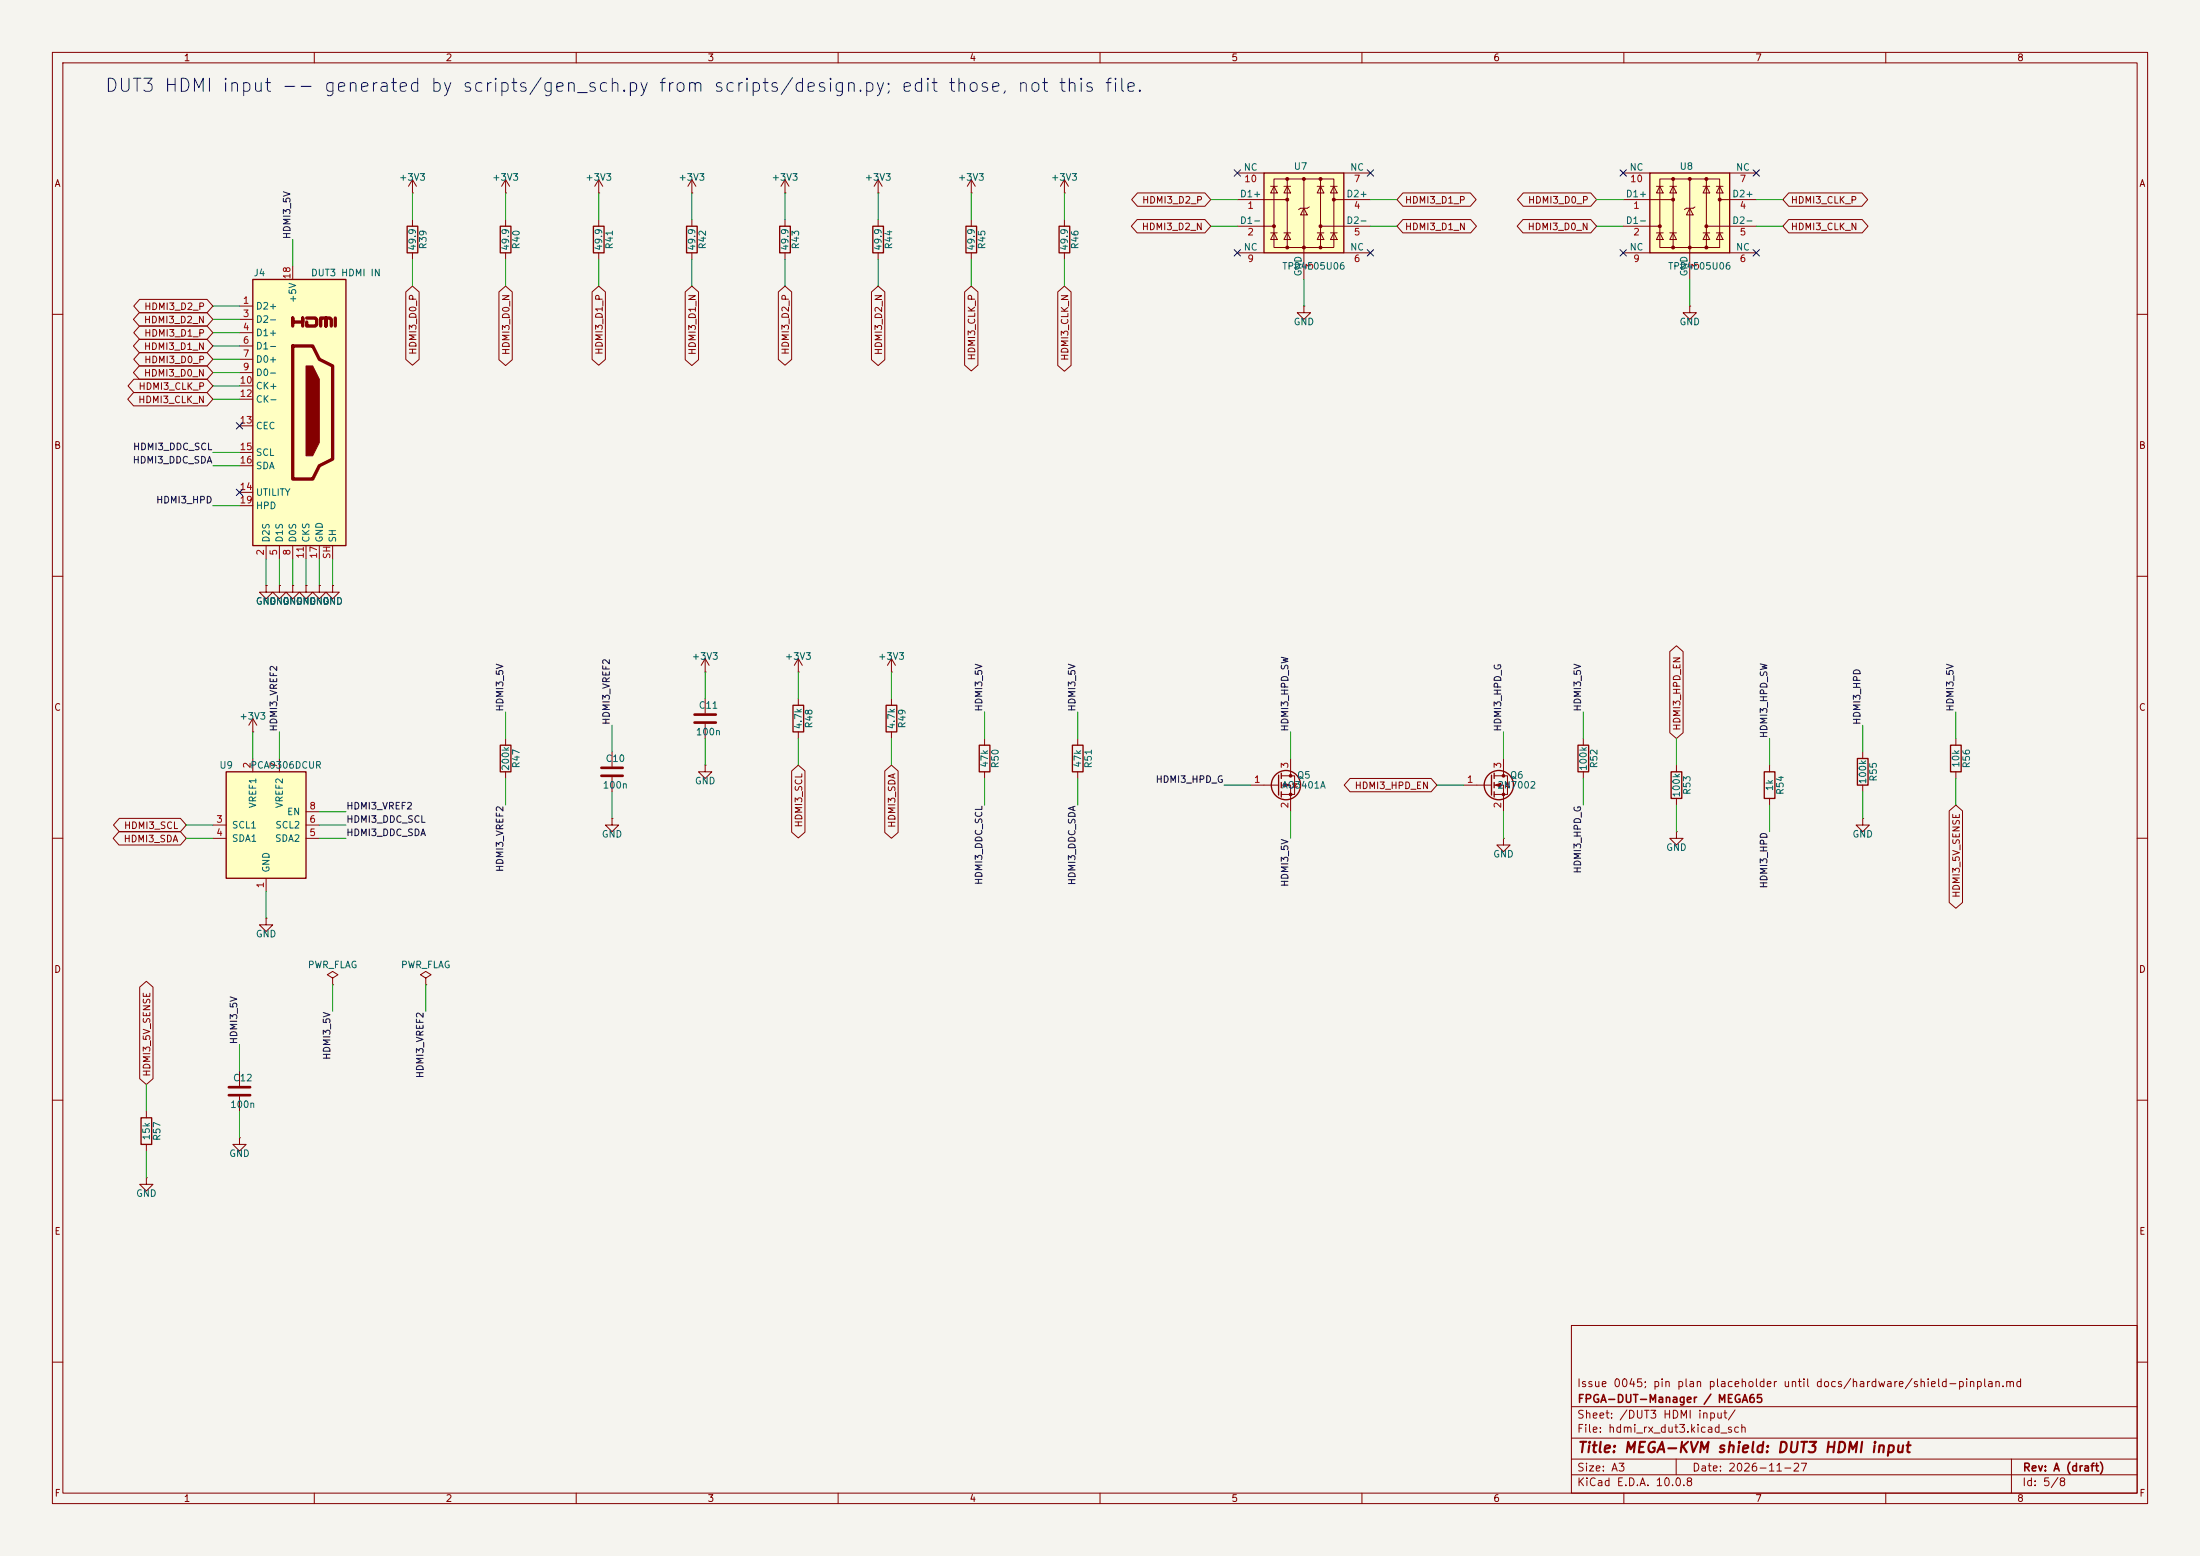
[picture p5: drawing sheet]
<svg xmlns="http://www.w3.org/2000/svg" width="420mm" height="297mm" viewBox="0 0 420 297" stroke-linecap="round" stroke-linejoin="round" font-family="sans-serif">
<path d="M0 0h420v297h-420z" fill="#f5f4ef" stroke="#f5f4ef" stroke-width=".19"/>
<g fill="none" stroke="#840000" stroke-width=".19">
<path d="M10 10h400v277h-400zM12 12h396v273h-396zM60 10v2M110 10v2M160 10v2M210 10v2M260 10v2M310 10v2M360 10v2M132.1 36.8h.1M132.1 34.3l-.8 1.3M132.1 34.3l.7 1.3"/>
<path d="M132.1 34.3v2.5M167.6 36.8h.1M167.6 34.3l-.7 1.3M167.6 34.3l.8 1.3M167.6 34.3v2.5M203.2 36.8h.1M203.2 34.3l-.8 1.3M203.2 34.3l.8 1.3M203.2 34.3v2.5M149.9 41.9v1.3M149.9 48.3v1.2M10 60h2"/>
<path d="M408 60h2M10 110h2M408 110h2M10 160h2M408 160h2M10 210h2M408 210h2M300 253h108v32h-108zM10 260h2M300 278.5h108M300 274.5h108M300 268.5h108"/>
<path d="M320 278.5v3M384 278.5v6.5M408 260h2M60 285v2M110 285v2M160 285v2M210 285v2M260 285v2M300 281.5h108M310 285v2M360 285v2"/>
</g>
<path d="M148.8 43.2h2.1v5.1h-2.1z" fill="none" stroke="#840000" stroke-width=".25"/>
<path d="M48.3 53.3h17.7v50.8h-17.7z" fill="#ffffc2"/>
<path d="M55.9 62.2v-1.5v.8h1.9v-.8v1.5M55.9 66h3.8l1.3 2.6 2.5 1.3v17.7l-2.5 1.3-1.3 2.5h-3.8zM58.5 60.7h1.7l.3 .3v1l-.3 .2h-1.7v-.7M61.2 62.2v-1.5h1v1.5v-1.5h.8l.2 .3v1.2M64 60.7v1.5" fill="none" stroke="#840000" stroke-width=".63"/>
<g fill="none" stroke="#840000" stroke-width=".25">
<path d="M48.3 53.3h17.7v50.8h-17.7zM204.7 142.2h2.1v5.1h-2.1zM284.7 148v3.8M285.2 147.6v1M285.2 149.4v1M285.2 151.1v1"/>
<circle cx="286.1" cy="149.9" r="2.79"/>
</g>
<g fill="#840000" stroke="#840000" stroke-width=".19">
<path d="M58.4 69.9h1.3l1.3 2.5v12.1l-1.3 2.5h-1.3z"/>
<path d="M285.5 149.9l1-.4v.7z"/>
<circle cx="287" cy="148.1" r=".25"/>
<circle cx="287" cy="151.6" r=".25"/>
</g>
<g fill="none" stroke="#840000" stroke-width=".19">
<path d="M45.7 58.4h2.6M55.9 50.8v2.5M248.9 58.4v1.3h1.3l-1.3 1.3-1.3-1.3h1.3M248.9 58.4h.1M45.7 61h2.6M45.7 63.5h2.6M45.7 66h2.6M45.7 68.6h2.6M45.7 71.1h2.6M45.7 73.7h2.6M45.7 76.2h2.6M45.7 81.3h2.6"/>
<path d="M45.7 94h2.6M45.7 86.4h2.6M45.7 88.9h2.6M45.7 96.5h2.6M50.8 104.1v2.6M53.3 104.1v2.6M55.9 104.1v2.6M58.4 104.1v2.6M61 104.1v2.6M63.5 104.1v2.6M205.7 141v1.2M205.7 147.3v1.3"/>
<path d="M279.4 149.9h5.3M285.2 148.1h2.6v3.5h-2.6M285.2 149.9h1.8v5M287 144.8v3.3M287.4 149.5h.8M287.8 149.5l.4 .6h-.8z"/>
</g>
<path d="M241.3 33h15.2v15.3h-15.2z" fill="#ffffc2"/>
<g fill="none" stroke="#840000" stroke-width=".19">
<path d="M114.3 36.8h.1M114.3 34.3l-.8 1.3M114.3 34.3l.8 1.3M114.3 34.3v2.5M149.9 36.8h.1M149.9 34.3l-.8 1.3M149.9 34.3l.7 1.3M149.9 34.3v2.5M236.2 38.1h9.5M236.2 33h5.1M242.6 35.6h1.2M243.2 34.2h11.4v13h-11.4z"/>
<path d="M243.2 35.6l.6 1.2h-1.2zM245.1 35.6h1.3M245.7 35.6l.7 1.2h-1.3zM245.7 34.2v13M248.9 39.8l.7 1.2h-1.3zM248.9 34.2v19.1M249.9 39.5l-.3 .3h-1.3l-.4 .2M251.5 35.6h1.2M252.1 35.6l.6 1.2h-1.2zM252.1 34.2v13M254 35.6h1.3M254.6 35.6l.7 1.2h-1.3z"/>
<path d="M254.6 38.1h7M256.5 33h5.1M167.6 41.9v1.3M167.6 48.3v1.2M236.2 43.2h7M236.2 48.3h5.1M242.6 44.5h1.2M243.2 44.5l.6 1.2h-1.2zM245.1 44.5h1.3M245.7 44.5l.7 1.2h-1.3zM251.5 44.5h1.2M252.1 44.5l.6 1.2h-1.2z"/>
<path d="M252.1 43.2h9.5M254 44.5h1.3M254.6 44.5l.7 1.2h-1.3zM256.5 48.3h5.1M322.6 58.4v1.3h1.2l-1.2 1.3-1.3-1.3h1.3M322.6 58.4h.1M48.3 139.7h.1M48.3 137.2l-.8 1.2M48.3 137.2l.7 1.2M48.3 137.2v2.5M188 141v1.2M188 147.3v1.3"/>
<path d="M302.3 141v1.2M302.3 147.3v1.3M320 158.8v1.2h1.3l-1.3 1.3-1.2-1.3h1.2M320 158.8h.1M287 160v1.3h1.3l-1.3 1.3-1.3-1.3h1.3M287 160h.1"/>
</g>
<path d="M241.3 33h15.2v15.3h-15.2zM166.6 43.2h2.1v5.1h-2.1zM186.9 142.2h2.1v5.1h-2.1zM301.2 142.2h2.1v5.1h-2.1z" fill="none" stroke="#840000" stroke-width=".25"/>
<g fill="#840000" stroke="#840000" stroke-width=".19">
<circle cx="243.2" cy="43.2" r=".28"/>
<circle cx="245.7" cy="34.2" r=".28"/>
<circle cx="245.7" cy="38.1" r=".28"/>
<circle cx="245.7" cy="47.2" r=".28"/>
<circle cx="248.9" cy="34.2" r=".28"/>
<circle cx="248.9" cy="47.2" r=".28"/>
<circle cx="252.1" cy="34.2" r=".28"/>
<circle cx="252.1" cy="43.2" r=".28"/>
<circle cx="252.1" cy="47.2" r=".28"/>
<circle cx="254.6" cy="38.1" r=".28"/>
</g>
<path d="M43.2 147.3h15.2v20.3h-15.2z" fill="#ffffc2"/>
<path d="M113.3 43.2h2v5.1h-2zM131.1 43.2h2v5.1h-2zM43.2 147.3h15.2v20.3h-15.2zM319 147.3h2.1v5.1h-2.1zM336.8 147.3h2v5.1h-2zM354.6 144.8h2v5.1h-2zM372.4 142.2h2v5.1h-2z" fill="none" stroke="#840000" stroke-width=".25"/>
<g fill="none" stroke="#840000" stroke-width=".19">
<path d="M78.7 36.8h.1M78.7 34.3l-.7 1.3M78.7 34.3l.8 1.3M78.7 34.3v2.5M96.5 36.8h.1M96.5 34.3l-.7 1.3M96.5 34.3l.8 1.3M96.5 34.3v2.5M114.3 41.9v1.3M114.3 48.3v1.2M132.1 41.9v1.3M132.1 48.3v1.2"/>
<path d="M40.6 157.5h2.6M48.3 144.8v2.5M53.3 144.8v2.5M58.4 157.5h2.6M58.4 154.9h2.6M116.8 156.2v1.3h1.3l-1.3 1.3-1.2-1.3h1.2M116.8 156.2h.1M116.8 143.5v2.8M116.8 148.3v2.8M320 146.1v1.2M320 152.4v1.3M337.8 146.1v1.2"/>
<path d="M337.8 152.4v1.3M355.6 156.2v1.3h1.3l-1.3 1.3-1.3-1.3h1.3M355.6 156.2h.1M355.6 143.5v1.3M355.6 149.9v1.2M373.4 141v1.2M373.4 147.3v1.3M40.6 160h2.6M50.8 167.6v2.6M58.4 160h2.6"/>
</g>
<path d="M114.8 146.6h4.1M114.8 148.1h4.1" fill="none" stroke="#840000" stroke-width=".51"/>
<path d="M315 33h15.2v15.3h-15.2z" fill="#ffffc2"/>
<g fill="none" stroke="#840000" stroke-width=".19">
<path d="M185.4 36.8h.1M185.4 34.3v2.5M185.4 34.3l-.7 1.3M185.4 34.3l.8 1.3M217.1 36.8h12.9l1.1 1.3-1.1 1.3h-12.9l-1.1-1.3zM267.8 36.8h12.9l1.1 1.3-1.1 1.3h-12.9l-1.1-1.3zM290.8 36.8h12.9l1.1 1.3-1.1 1.3h-12.9l-1.1-1.3zM309.9 38.1h9.5M309.9 33h5.1M316.2 35.6h1.3M316.9 34.2h11.4v13h-11.4zM316.9 35.6l.6 1.2h-1.3z"/>
<path d="M318.8 35.6h1.2M319.4 35.6l.6 1.2h-1.2zM319.4 34.2v13M322.6 39.8l.6 1.2h-1.3zM322.6 34.2v19.1M323.6 39.5l-.4 .3h-1.3l-.3 .2M325.1 35.6h1.3M325.8 35.6l.6 1.2h-1.3zM325.8 34.2v13M327.7 35.6h1.2M328.3 35.6l.6 1.2h-1.2zM328.3 38.1h7"/>
<path d="M330.2 33h5.1M341.5 36.8h13.9l1.2 1.3-1.2 1.3h-13.9l-1.1-1.3zM26.6 59.7h12.9l1.1 1.3-1.1 1.2h-12.9l-1.1-1.2zM26.6 57.1h12.9l1.1 1.3-1.1 1.3h-12.9l-1.1-1.3zM77.5 55.7l1.2-1.1 1.3 1.1v12.9l-1.3 1.1-1.2-1.1zM78.7 41.9v1.3M78.7 48.3v1.2M95.2 55.7l1.3-1.1 1.3 1.1v13l-1.3 1.1-1.3-1.1zM96.5 41.9v1.3M96.5 48.3v1.2M113 55.7l1.3-1.1 1.3 1.1v12.9l-1.3 1.1-1.3-1.1zM130.8 55.7l1.3-1.1 1.3 1.1v13l-1.3 1.1-1.3-1.1z"/>
<path d="M148.6 55.7l1.3-1.1 1.2 1.1v12.9l-1.2 1.1-1.3-1.1zM166.4 55.7l1.2-1.1 1.3 1.1v13l-1.3 1.1-1.2-1.1zM184.1 55.7l1.3-1.1 1.3 1.1v14l-1.3 1.1-1.3-1.1zM185.4 41.9v1.3M185.4 48.3v1.2M201.9 55.7l1.3-1.1 1.3 1.1v14.1l-1.3 1.1-1.3-1.1zM203.2 41.9v1.3M203.2 48.3v1.2M217.1 41.9h12.9l1.1 1.3-1.1 1.3h-12.9l-1.1-1.3zM267.8 41.9h13l1.1 1.3-1.1 1.3h-13l-1.1-1.3zM290.7 41.9h13l1.1 1.3-1.1 1.3h-13l-1.1-1.3zM309.9 43.2h7"/>
<path d="M309.9 48.3h5.1M316.2 44.5h1.3M316.9 44.5l.6 1.2h-1.3zM318.8 44.5h1.2M319.4 44.5l.6 1.2h-1.2zM325.1 44.5h1.3M325.8 44.5l.6 1.2h-1.3zM325.8 43.2h9.5M327.7 44.5h1.2M328.3 44.5l.6 1.2h-1.2zM330.2 48.3h5.1M341.5 41.9h14l1.1 1.3-1.1 1.3h-14l-1.1-1.3z"/>
<path d="M25.5 74.9h14l1.1 1.3-1.1 1.3h-14l-1.1-1.3zM25.6 72.4h13.9l1.1 1.3-1.1 1.2h-13.9l-1.2-1.2zM26.6 64.8h12.9l1.1 1.2-1.1 1.3h-12.9l-1.1-1.3zM26.6 69.8h12.9l1.1 1.3-1.1 1.3h-12.9l-1.1-1.3zM26.6 62.2h12.9l1.1 1.3-1.1 1.3h-12.9l-1.1-1.3zM26.6 67.3h12.9l1.1 1.3-1.1 1.3h-12.9l-1.1-1.3zM50.8 111.8v1.2h1.3l-1.3 1.3-1.3-1.3h1.3M50.8 111.8h.1M53.3 111.8v1.2h1.3l-1.3 1.3-1.2-1.3h1.2M53.3 111.8h.1M55.9 111.8v1.2h1.2l-1.2 1.3-1.3-1.3h1.3M55.9 111.8h.1"/>
<path d="M58.4 111.8v1.2h1.3l-1.3 1.3-1.3-1.3h1.3M58.4 111.8h.1M61 111.8v1.2h1.2l-1.2 1.3-1.3-1.3h1.3M61 111.8h.1M63.5 111.8v1.2h1.3l-1.3 1.3-1.3-1.3h1.3M63.5 111.8h.1M134.6 128.3h.1M134.6 125.7l-.7 1.3M134.6 125.7l.8 1.3M134.6 125.7v2.6M134.6 133.4v2.7M134.6 138.2v2.8"/>
<path d="M152.4 128.3h.1M152.4 125.7l-.8 1.3M152.4 125.7l.8 1.3M152.4 125.7v2.6M152.4 133.4v1.2M152.4 139.7v1.3M170.2 128.3h.1M170.2 125.7l-.8 1.3M170.2 125.7l.7 1.3M170.2 125.7v2.6M170.2 133.4v1.2M170.2 139.7v1.3"/>
<path d="M318.8 124.4l1.2-1.1 1.3 1.1v15.5l-1.3 1.1-1.2-1.1zM22.7 158.7h11.7l1.2 1.3-1.2 1.3h-11.7l-1.1-1.3zM22.8 156.2h11.6l1.2 1.3-1.2 1.3h-11.6l-1.1-1.3zM96.5 141v1.2M96.5 147.3v1.3M134.6 146.1v1.2h1.3l-1.3 1.3-1.3-1.3h1.3M134.6 146.1h.1M151.1 147.2l1.3-1.1 1.3 1.1v11.6l-1.3 1.1-1.3-1.1zM168.9 147.2l1.3-1.1 1.3 1.1v11.7l-1.3 1.1-1.3-1.1zM238.8 149.9h5.3M244.6 148.1h2.5v3.5h-2.5M244.6 149.9h1.8v5"/>
<path d="M246.4 144.8v3.3M246.8 149.6h.7l-.4 .6zM247.6 150.1l-1 .3M257.7 148.6h15.5l1.1 1.3-1.1 1.2h-15.5l-1.1-1.2zM372.1 154.8l1.3-1.1 1.3 1.1v17.5l-1.3 1.1-1.3-1.1zM50.8 175.3v1.2h1.3l-1.3 1.3-1.3-1.3h1.3M50.8 175.3h.1M26.7 188.4l1.2-1.1 1.3 1.1v17.5l-1.3 1.1-1.2-1.1zM63.5 186.7l1-.6-1-.7-1 .7 1 .6v1.3M63.5 188h.1M81.3 186.7l1-.6-1-.7-1 .7 1 .6v1.3M81.3 188h.1"/>
<path d="M27.9 212.1v1.3M27.9 218.4v1.3M45.7 217.2v1.2h1.3l-1.3 1.3-1.3-1.3h1.3M45.7 217.2h.1M45.7 204.5v2.8M45.7 209.3v2.8M27.9 224.8v1.3h1.3l-1.3 1.2-1.2-1.2h1.2M27.9 224.8h.1"/>
</g>
<g fill="none" stroke="#840000" stroke-width=".25">
<path d="M315 33h15.2v15.3h-15.2zM77.7 43.2h2.1v5.1h-2.1zM95.5 43.2h2v5.1h-2zM184.4 43.2h2v5.1h-2zM202.2 43.2h2v5.1h-2zM151.4 134.6h2v5.1h-2zM169.2 134.6h2v5.1h-2zM95.5 142.2h2v5.1h-2zM244.1 148v3.8M244.6 147.6v1M244.6 149.4v1M244.6 151.1v1"/>
<path d="M26.9 213.4h2.1v5h-2.1z"/>
<circle cx="245.5" cy="149.9" r="2.79"/>
</g>
<g fill="#840000" stroke="#840000" stroke-width=".19">
<path d="M245.1 149.5l1 .4-1 .3z"/>
<circle cx="316.9" cy="43.2" r=".28"/>
<circle cx="319.4" cy="34.2" r=".28"/>
<circle cx="319.4" cy="38.1" r=".28"/>
<circle cx="319.4" cy="47.2" r=".28"/>
<circle cx="322.6" cy="34.2" r=".28"/>
<circle cx="322.6" cy="47.2" r=".28"/>
<circle cx="325.8" cy="34.2" r=".28"/>
<circle cx="325.8" cy="43.2" r=".28"/>
<circle cx="325.8" cy="47.2" r=".28"/>
<circle cx="328.3" cy="38.1" r=".28"/>
<circle cx="246.4" cy="148.1" r=".25"/>
<circle cx="246.4" cy="151.6" r=".25"/>
</g>
<path d="M132.6 136.4h4.1M132.6 137.9h4.1M43.7 207.5h4.1M43.7 209h4.1" fill="none" stroke="#840000" stroke-width=".51"/>
<g fill="none" stroke="#009600" stroke-width=".19">
<path d="M78.7 36.8v5.1M96.5 36.8v5.1M114.3 36.8v5.1M132.1 36.8v5.1M149.9 36.8v5.1M167.6 36.8v5.1M185.4 36.8v5.1M203.2 36.8v5.1M231.1 38.1h5.1M261.6 38.1h5.1M304.8 38.1h5.1M335.3 38.1h5.1"/>
<path d="M40.6 58.4h5.1M55.9 45.7v5.1M78.7 49.5v5.1M96.5 49.5v5.1M114.3 49.5v5.1M132.1 49.5v5.1M149.9 49.5v5.1M167.6 49.5v5.1M185.4 49.5v5.1M203.2 49.5v5.1M231.1 43.2h5.1M248.9 53.3v5.1"/>
<path d="M261.6 43.2h5.1M304.8 43.2h5.1M322.6 53.3v5.1M335.3 43.2h5.1M40.6 66h5.1M40.6 68.6h5.1M40.6 71.1h5.1M40.6 73.7h5.1M40.6 76.2h5.1M40.6 61h5.1M40.6 63.5h5.1M40.6 86.4h5.1"/>
<path d="M40.6 88.9h5.1M40.6 96.5h5.1M50.8 106.7v5.1M53.3 106.7v5.1M55.9 106.7v5.1M58.4 106.7v5.1M61 106.7v5.1M63.5 106.7v5.1M48.3 139.7v5.1M53.3 139.7v5.1M96.5 135.9v5.1M116.8 138.4v5.1"/>
<path d="M134.6 128.3v5.1M152.4 128.3v5.1M170.2 128.3v5.1M188 135.9v5.1M205.7 135.9v5.1M246.4 139.7v5.1M287 139.7v5.1M302.3 135.9v5.1M355.6 138.4v5.1M373.4 135.9v5.1M35.6 157.5h5M61 154.9h5"/>
<path d="M61 157.5h5M96.5 148.6v5.1M116.8 151.1v5.1M134.6 141v5.1M152.4 141v5.1M170.2 141v5.1M188 148.6v5.1M205.7 148.6v5.1M233.7 149.9h5.1M246.4 154.9v5.1M274.3 149.9h5.1M287 154.9v5.1"/>
<path d="M302.3 148.6v5.1M320 141v5.1M320 153.7v5.1M337.8 141v5.1M337.8 153.7v5.1M355.6 151.1v5.1M373.4 148.6v5.1M35.6 160h5M50.8 170.2v5.1M61 160h5M45.7 199.4v5.1M63.5 188v5"/>
<path d="M81.3 188v5M27.9 207v5.1M27.9 219.7v5.1M45.7 212.1v5.1"/>
</g>
<g fill="none" stroke="#000084" stroke-width=".19">
<path d="M235.6 32.4l1.2 1.2M236.8 32.4l-1.2 1.2M261 32.4l1.2 1.2M262.2 32.4l-1.2 1.2M309.3 32.4l1.2 1.2M310.5 32.4l-1.2 1.2M334.7 32.4l1.2 1.2M335.9 32.4l-1.2 1.2M235.6 47.7l1.2 1.2M236.8 47.7l-1.2 1.2M261 47.7l1.2 1.2M262.2 47.7l-1.2 1.2"/>
<path d="M309.3 47.7l1.2 1.2M310.5 47.7l-1.2 1.2M334.7 47.7l1.2 1.2M335.9 47.7l-1.2 1.2M45.1 93.4l1.2 1.2M45.1 80.7l1.2 1.2M46.3 93.4l-1.2 1.2M46.3 80.7l-1.2 1.2"/>
</g>
<text font-size="2.5" fill="#0000c2" x="19.9" y="18.2">DUT3 HDMI input -- generated by scripts/gen_sch.py from scripts/design.py; edit those, not this file.</text>
<text font-size="2" fill="#840000" x="301" y="277.8">Title: MEGA-KVM shield: DUT3 HDMI input</text>
<g font-size="1.5" fill="#840000">
<text x="300.9" y="265.1">Issue 0045; pin plan placeholder until docs/hardware/shield-pinplan.md</text>
<text x="301" y="268.1">FPGA-DUT-Manager / MEGA65</text>
<text x="300.9" y="273.8">File: hdmi_rx_dut3.kicad_sch</text>
<text x="300.9" y="271.1">Sheet: /DUT3 HDMI input/</text>
<text x="300.9" y="281.2">Size: A3</text>
<text x="322.9" y="281.2">Date: 2026-11-27</text>
<text x="386" y="281.2">Rev: A (draft)</text>
<text x="300.9" y="284">KiCad E.D.A. 10.0.8</text>
<text x="385.9" y="284">Id: 5/8</text>
</g>
<g font-size="1.3" fill="#840000">
<text x="35" y="12">1</text>
<text x="85" y="12">2</text>
<text x="135" y="12">3</text>
<text x="185" y="12">4</text>
<text x="235" y="12">5</text>
<text x="285" y="12">6</text>
<text x="335" y="12">7</text>
<text x="385" y="12">8</text>
<text x="10.3" y="36">A</text>
<text x="408.3" y="36">A</text>
<text x="217.9" y="39.2">HDMI3_D2_P</text>
<text x="268.1" y="39.2">HDMI3_D1_P</text>
<text x="291.6" y="39.2">HDMI3_D0_P</text>
<text x="341.8" y="39.2">HDMI3_CLK_P</text>
<text x="217.9" y="44.2">HDMI3_D2_N</text>
<text x="268.1" y="44.2">HDMI3_D1_N</text>
<text x="291.5" y="44.2">HDMI3_D0_N</text>
<text x="341.8" y="44.2">HDMI3_CLK_N</text>
<text x="27.4" y="59.5">HDMI3_D2_P</text>
<text x="27.4" y="62">HDMI3_D2_N</text>
<text x="27.4" y="64.6">HDMI3_D1_P</text>
<text x="27.4" y="67.1">HDMI3_D1_N</text>
<text x="27.4" y="69.6">HDMI3_D0_P</text>
<text x="79.8" y="67.8" transform="rotate(-90 79.8 67.8)">HDMI3_D0_P</text>
<text x="97.6" y="67.9" transform="rotate(-90 97.6 67.9)">HDMI3_D0_N</text>
<text x="115.4" y="67.8" transform="rotate(-90 115.4 67.8)">HDMI3_D1_P</text>
<text x="133.1" y="67.9" transform="rotate(-90 133.1 67.9)">HDMI3_D1_N</text>
<text x="150.9" y="67.8" transform="rotate(-90 150.9 67.8)">HDMI3_D2_P</text>
<text x="168.7" y="67.9" transform="rotate(-90 168.7 67.9)">HDMI3_D2_N</text>
<text x="186.5" y="68.9" transform="rotate(-90 186.5 68.9)">HDMI3_CLK_P</text>
<text x="204.3" y="69" transform="rotate(-90 204.3 69)">HDMI3_CLK_N</text>
<text x="26.3" y="77.3">HDMI3_CLK_N</text>
<text x="26.3" y="74.7">HDMI3_CLK_P</text>
<text x="27.4" y="72.2">HDMI3_D0_N</text>
<text x="10.2" y="86">B</text>
<text x="408.2" y="86">B</text>
<text x="10.2" y="136">C</text>
<text x="408.2" y="136">C</text>
<text x="321.1" y="139.6" transform="rotate(-90 321.1 139.6)">HDMI3_HPD_EN</text>
<text x="258.5" y="150.9">HDMI3_HPD_EN</text>
<text x="23.5" y="161.1">HDMI3_SDA</text>
<text x="23.6" y="158.5">HDMI3_SCL</text>
<text x="153.5" y="158" transform="rotate(-90 153.5 158)">HDMI3_SCL</text>
<text x="171.2" y="158.1" transform="rotate(-90 171.2 158.1)">HDMI3_SDA</text>
<text x="374.4" y="171.5" transform="rotate(-90 374.4 171.5)">HDMI3_5V_SENSE</text>
<text x="10.2" y="186">D</text>
<text x="408.2" y="186">D</text>
<text x="29" y="205.6" transform="rotate(-90 29 205.6)">HDMI3_5V_SENSE</text>
<text x="10.3" y="236">E</text>
<text x="408.3" y="236">E</text>
<text x="10.3" y="286">F</text>
<text x="35" y="287">1</text>
<text x="85" y="287">2</text>
<text x="135" y="287">3</text>
<text x="185" y="287">4</text>
<text x="235" y="287">5</text>
<text x="285" y="287">6</text>
<text x="335" y="287">7</text>
<text x="385" y="287">8</text>
<text x="408.3" y="286">F</text>
</g>
<g font-size="1.3" fill="#006464">
<text x="76.1" y="34.8">+3V3</text>
<text x="93.9" y="34.8">+3V3</text>
<text x="111.6" y="34.8">+3V3</text>
<text x="129.4" y="34.8">+3V3</text>
<text x="147.2" y="34.8">+3V3</text>
<text x="165" y="34.8">+3V3</text>
<text x="182.8" y="34.8">+3V3</text>
<text x="200.5" y="34.8">+3V3</text>
<text x="237.3" y="32.9">NC</text>
<text x="246.9" y="32.7">U7</text>
<text x="257.7" y="32.9">NC</text>
<text x="311" y="32.9">NC</text>
<text x="320.5" y="32.7">U8</text>
<text x="331.3" y="32.9">NC</text>
<text x="236.6" y="38">D1+</text>
<text x="256.9" y="38">D2+</text>
<text x="310.3" y="38">D1+</text>
<text x="330.6" y="38">D2+</text>
<text x="79.7" y="48" transform="rotate(-90 79.7 48)">49.9</text>
<text x="81.7" y="47.7" transform="rotate(-90 81.7 47.7)">R39</text>
<text x="97.5" y="48" transform="rotate(-90 97.5 48)">49.9</text>
<text x="99.5" y="47.7" transform="rotate(-90 99.5 47.7)">R40</text>
<text x="115.3" y="48" transform="rotate(-90 115.3 48)">49.9</text>
<text x="117.3" y="47.7" transform="rotate(-90 117.3 47.7)">R41</text>
<text x="133" y="48" transform="rotate(-90 133 48)">49.9</text>
<text x="135.1" y="47.7" transform="rotate(-90 135.1 47.7)">R42</text>
<text x="150.8" y="48" transform="rotate(-90 150.8 48)">49.9</text>
<text x="152.9" y="47.7" transform="rotate(-90 152.9 47.7)">R43</text>
<text x="168.6" y="48" transform="rotate(-90 168.6 48)">49.9</text>
<text x="170.6" y="47.7" transform="rotate(-90 170.6 47.7)">R44</text>
<text x="186.4" y="48" transform="rotate(-90 186.4 48)">49.9</text>
<text x="188.4" y="47.7" transform="rotate(-90 188.4 47.7)">R45</text>
<text x="204.2" y="48" transform="rotate(-90 204.2 48)">49.9</text>
<text x="206.2" y="47.7" transform="rotate(-90 206.2 47.7)">R46</text>
<text x="236.6" y="43">D1-</text>
<text x="256.9" y="43">D2-</text>
<text x="310.3" y="43">D1-</text>
<text x="330.6" y="43">D2-</text>
<text x="48.3" y="53">J4</text>
<text x="59.3" y="53">DUT3 HDMI IN</text>
<text x="237.3" y="48.1">NC</text>
<text x="244.7" y="51.8">TPD4E05U06</text>
<text x="248.8" y="52.9" transform="rotate(-90 248.8 52.9)">GND</text>
<text x="257.7" y="48.1">NC</text>
<text x="311" y="48.1">NC</text>
<text x="318.3" y="51.8">TPD4E05U06</text>
<text x="322.4" y="52.9" transform="rotate(-90 322.4 52.9)">GND</text>
<text x="331.3" y="48.1">NC</text>
<text x="48.7" y="59.4">D2+</text>
<text x="56.8" y="57.9" transform="rotate(-90 56.8 57.9)">+5V</text>
<text x="48.7" y="61.9">D2-</text>
<text x="48.7" y="64.5">D1+</text>
<text x="246.9" y="62.4">GND</text>
<text x="320.5" y="62.4">GND</text>
<text x="48.7" y="67">D1-</text>
<text x="48.7" y="69.5">D0+</text>
<text x="48.7" y="72.1">D0-</text>
<text x="48.7" y="74.6">CK+</text>
<text x="48.7" y="77.2">CK-</text>
<text x="48.7" y="82.2">CEC</text>
<text x="48.7" y="87.3">SCL</text>
<text x="48.7" y="89.9">SDA</text>
<text x="48.7" y="94.9">UTILITY</text>
<text x="48.7" y="97.5">HPD</text>
<text x="51.8" y="103.7" transform="rotate(-90 51.8 103.7)">D2S</text>
<text x="54.3" y="103.7" transform="rotate(-90 54.3 103.7)">D1S</text>
<text x="56.8" y="103.7" transform="rotate(-90 56.8 103.7)">D0S</text>
<text x="59.4" y="103.7" transform="rotate(-90 59.4 103.7)">CKS</text>
<text x="61.9" y="103.7" transform="rotate(-90 61.9 103.7)">GND</text>
<text x="64.5" y="103.7" transform="rotate(-90 64.5 103.7)">SH</text>
<text x="48.7" y="115.7">GND</text>
<text x="51.3" y="115.7">GND</text>
<text x="53.8" y="115.7">GND</text>
<text x="56.4" y="115.7">GND</text>
<text x="58.9" y="115.7">GND</text>
<text x="61.4" y="115.7">GND</text>
<text x="132" y="126.2">+3V3</text>
<text x="149.7" y="126.2">+3V3</text>
<text x="167.5" y="126.2">+3V3</text>
<text x="45.6" y="137.7">+3V3</text>
<text x="133.3" y="135.6">C11</text>
<text x="132.7" y="140.7">100n</text>
<text x="153.4" y="139.3" transform="rotate(-90 153.4 139.3)">4.7k</text>
<text x="155.4" y="139.1" transform="rotate(-90 155.4 139.1)">R48</text>
<text x="171.1" y="139.3" transform="rotate(-90 171.1 139.3)">4.7k</text>
<text x="173.2" y="139.1" transform="rotate(-90 173.2 139.1)">R49</text>
<text x="41.8" y="147">U9</text>
<text x="47.7" y="147">PCA9306DCUR</text>
<text x="97.5" y="147.2" transform="rotate(-90 97.5 147.2)">200k</text>
<text x="99.5" y="146.8" transform="rotate(-90 99.5 146.8)">R47</text>
<text x="115.5" y="145.7">C10</text>
<text x="188.9" y="146.6" transform="rotate(-90 188.9 146.6)">47k</text>
<text x="191" y="146.8" transform="rotate(-90 191 146.8)">R50</text>
<text x="206.7" y="146.6" transform="rotate(-90 206.7 146.6)">47k</text>
<text x="208.7" y="146.8" transform="rotate(-90 208.7 146.8)">R51</text>
<text x="247.5" y="148.9">Q5</text>
<text x="288.2" y="148.9">Q6</text>
<text x="303.2" y="147.2" transform="rotate(-90 303.2 147.2)">100k</text>
<text x="305.3" y="146.8" transform="rotate(-90 305.3 146.8)">R52</text>
<text x="356.6" y="149.8" transform="rotate(-90 356.6 149.8)">100k</text>
<text x="358.6" y="149.3" transform="rotate(-90 358.6 149.3)">R55</text>
<text x="374.3" y="146.6" transform="rotate(-90 374.3 146.6)">10k</text>
<text x="376.4" y="146.8" transform="rotate(-90 376.4 146.8)">R56</text>
<text x="49.2" y="154.4" transform="rotate(-90 49.2 154.4)">VREF1</text>
<text x="54.3" y="154.4" transform="rotate(-90 54.3 154.4)">VREF2</text>
<text x="54.7" y="155.9">EN</text>
<text x="115" y="150.8">100n</text>
<text x="132.6" y="150">GND</text>
<text x="244.6" y="150.8">AO3401A</text>
<text x="285.7" y="150.8">2N7002</text>
<text x="321" y="152.3" transform="rotate(-90 321 152.3)">100k</text>
<text x="323" y="151.8" transform="rotate(-90 323 151.8)">R53</text>
<text x="338.8" y="151.1" transform="rotate(-90 338.8 151.1)">1k</text>
<text x="340.8" y="151.8" transform="rotate(-90 340.8 151.8)">R54</text>
<text x="44.2" y="158.4">SCL1</text>
<text x="44.2" y="161">SDA1</text>
<text x="52.4" y="161">SDA2</text>
<text x="52.5" y="158.4">SCL2</text>
<text x="114.8" y="160.2">GND</text>
<text x="353.5" y="160.2">GND</text>
<text x="51.8" y="166.7" transform="rotate(-90 51.8 166.7)">GND</text>
<text x="285" y="164">GND</text>
<text x="318" y="162.7">GND</text>
<text x="48.7" y="179.2">GND</text>
<text x="58.7" y="185.1">PWR_FLAG</text>
<text x="76.4" y="185.1">PWR_FLAG</text>
<text x="44.4" y="206.7">C12</text>
<text x="43.8" y="211.8">100n</text>
<text x="28.9" y="217.8" transform="rotate(-90 28.9 217.8)">15k</text>
<text x="30.9" y="217.9" transform="rotate(-90 30.9 217.9)">R57</text>
<text x="43.7" y="221.1">GND</text>
<text x="25.9" y="228.8">GND</text>
</g>
<g font-size="1.3" fill="#a90000">
<text x="237.4" y="35.1">10</text>
<text x="258.3" y="35.1">7</text>
<text x="311.1" y="35.1">10</text>
<text x="332" y="35.1">7</text>
<text x="238" y="40.2">1</text>
<text x="258.3" y="40.2">4</text>
<text x="311.7" y="40.2">1</text>
<text x="332" y="40.2">4</text>
<text x="238" y="45.2">2</text>
<text x="258.3" y="45.2">5</text>
<text x="311.7" y="45.2">2</text>
<text x="332" y="45.2">5</text>
<text x="55.7" y="53.4" transform="rotate(-90 55.7 53.4)">18</text>
<text x="238" y="50.3">9</text>
<text x="251" y="51.5" transform="rotate(-90 251 51.5)">3</text>
<text x="258.3" y="50.3">6</text>
<text x="311.7" y="50.3">9</text>
<text x="324.6" y="51.5" transform="rotate(-90 324.6 51.5)">3</text>
<text x="332" y="50.3">6</text>
<text x="46.3" y="58.3">1</text>
<text x="46.3" y="60.8">3</text>
<text x="46.3" y="63.4">4</text>
<text x="46.3" y="65.9">6</text>
<text x="46.3" y="68.4">7</text>
<text x="46.3" y="71">9</text>
<text x="45.7" y="73.5">10</text>
<text x="45.7" y="76.1">12</text>
<text x="45.7" y="81.1">13</text>
<text x="45.7" y="86.2">15</text>
<text x="45.7" y="88.8">16</text>
<text x="45.7" y="93.8">14</text>
<text x="45.7" y="96.4">19</text>
<text x="50.7" y="106.1" transform="rotate(-90 50.7 106.1)">2</text>
<text x="53.2" y="106.1" transform="rotate(-90 53.2 106.1)">5</text>
<text x="55.7" y="106.1" transform="rotate(-90 55.7 106.1)">8</text>
<text x="58.3" y="106.7" transform="rotate(-90 58.3 106.7)">11</text>
<text x="60.8" y="106.7" transform="rotate(-90 60.8 106.7)">17</text>
<text x="63.4" y="106.8" transform="rotate(-90 63.4 106.8)">SH</text>
<text x="48.1" y="146.8" transform="rotate(-90 48.1 146.8)">2</text>
<text x="53.2" y="146.8" transform="rotate(-90 53.2 146.8)">7</text>
<text x="239.3" y="149.7">1</text>
<text x="246.2" y="146.8" transform="rotate(-90 246.2 146.8)">3</text>
<text x="279.9" y="149.7">1</text>
<text x="286.9" y="146.8" transform="rotate(-90 286.9 146.8)">3</text>
<text x="59" y="154.8">8</text>
<text x="246.2" y="154.4" transform="rotate(-90 246.2 154.4)">2</text>
<text x="286.9" y="154.4" transform="rotate(-90 286.9 154.4)">2</text>
<text x="41.2" y="157.3">3</text>
<text x="41.2" y="159.9">4</text>
<text x="59" y="159.9">5</text>
<text x="59" y="157.3">6</text>
<text x="50.7" y="169.6" transform="rotate(-90 50.7 169.6)">1</text>
</g>
<g font-size="1.3" fill="#0f0f0f">
<text x="55.8" y="45.7" transform="rotate(-90 55.8 45.7)">HDMI3_5V</text>
<text x="25.2" y="88.8">HDMI3_DDC_SDA</text>
<text x="25.3" y="86.2">HDMI3_DDC_SCL</text>
<text x="29.7" y="96.4">HDMI3_HPD</text>
<text x="96.4" y="135.9" transform="rotate(-90 96.4 135.9)">HDMI3_5V</text>
<text x="187.8" y="135.9" transform="rotate(-90 187.8 135.9)">HDMI3_5V</text>
<text x="205.6" y="135.9" transform="rotate(-90 205.6 135.9)">HDMI3_5V</text>
<text x="302.1" y="135.9" transform="rotate(-90 302.1 135.9)">HDMI3_5V</text>
<text x="373.3" y="135.9" transform="rotate(-90 373.3 135.9)">HDMI3_5V</text>
<text x="53.2" y="139.7" transform="rotate(-90 53.2 139.7)">HDMI3_VREF2</text>
<text x="116.7" y="138.5" transform="rotate(-90 116.7 138.5)">HDMI3_VREF2</text>
<text x="246.3" y="139.7" transform="rotate(-90 246.3 139.7)">HDMI3_HPD_SW</text>
<text x="286.9" y="139.7" transform="rotate(-90 286.9 139.7)">HDMI3_HPD_G</text>
<text x="337.7" y="141" transform="rotate(-90 337.7 141)">HDMI3_HPD_SW</text>
<text x="355.5" y="138.5" transform="rotate(-90 355.5 138.5)">HDMI3_HPD</text>
<text x="220.5" y="149.7">HDMI3_HPD_G</text>
<text x="66" y="154.8">HDMI3_VREF2</text>
<text x="66" y="157.4">HDMI3_DDC_SCL</text>
<text x="66" y="159.9">HDMI3_DDC_SDA</text>
<text x="96.4" y="166.5" transform="rotate(-90 96.4 166.5)">HDMI3_VREF2</text>
<text x="302.1" y="166.8" transform="rotate(-90 302.1 166.8)">HDMI3_HPD_G</text>
<text x="187.8" y="169" transform="rotate(-90 187.8 169)">HDMI3_DDC_SCL</text>
<text x="205.6" y="169.1" transform="rotate(-90 205.6 169.1)">HDMI3_DDC_SDA</text>
<text x="246.3" y="169.4" transform="rotate(-90 246.3 169.4)">HDMI3_5V</text>
<text x="337.7" y="169.7" transform="rotate(-90 337.7 169.7)">HDMI3_HPD</text>
<text x="45.6" y="199.4" transform="rotate(-90 45.6 199.4)">HDMI3_5V</text>
<text x="63.4" y="202.4" transform="rotate(-90 63.4 202.4)">HDMI3_5V</text>
<text x="81.2" y="205.9" transform="rotate(-90 81.2 205.9)">HDMI3_VREF2</text>
</g>
</svg>
